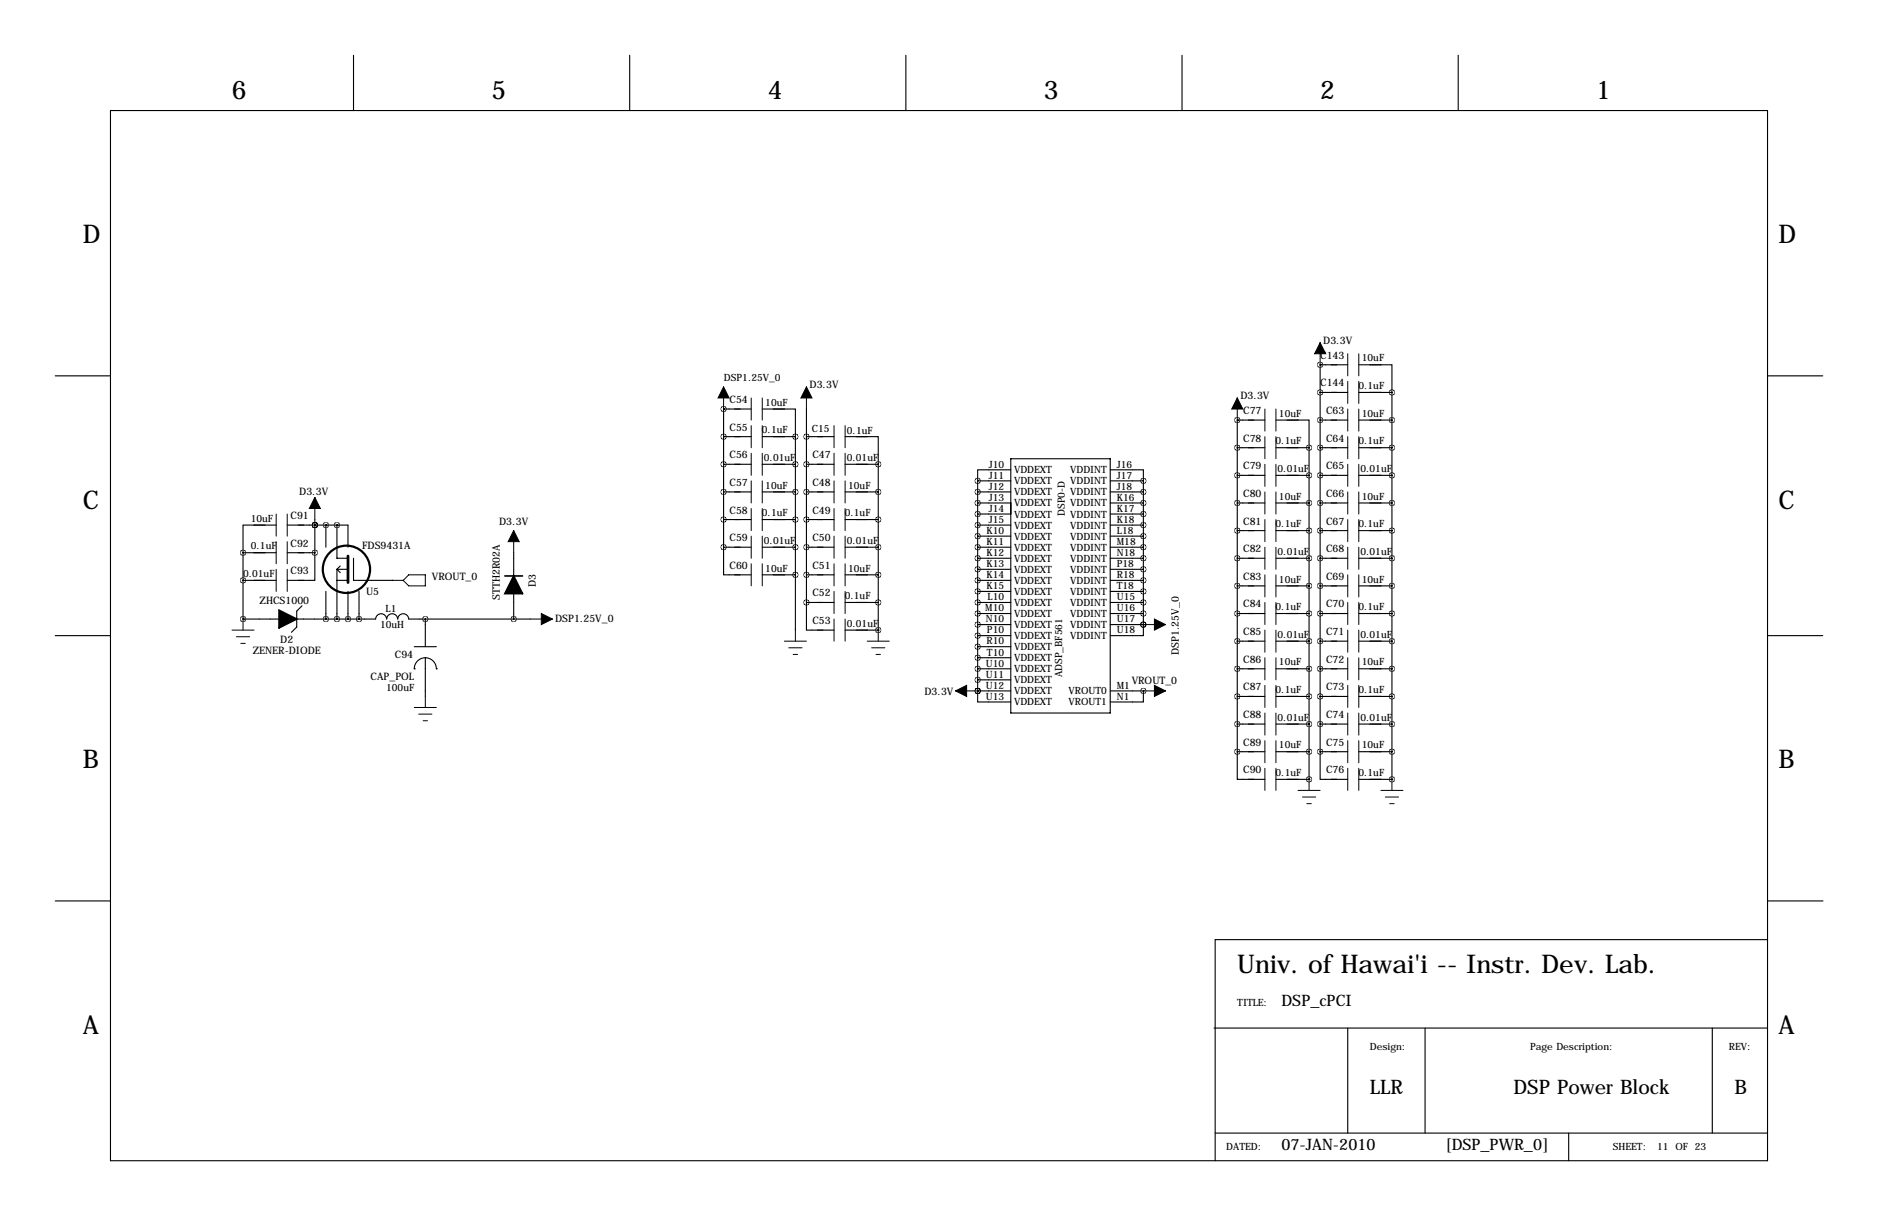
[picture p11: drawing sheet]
<svg xmlns="http://www.w3.org/2000/svg" width="432mm" height="279mm" viewBox="0 0 432 279" stroke-linecap="round" stroke-linejoin="round" font-family="sans-serif">
<g fill="none" stroke="#000" stroke-width=".25">
<path d="M81.3 12.7v12.7M144.8 12.7v12.7M208.3 12.7v12.7M271.8 12.7v12.7M335.3 12.7v12.7M25.4 25.4h381v241.3h-381zM12.7 86.4h12.7M166.4 94h.1M166.4 94h6.3M166.4 94v31.7M175.3 94h7.6v6.3M185.4 94v44.4"/>
<path d="M284.5 96.5h.1M284.5 96.5h6.3M284.5 96.5v76.2M293.4 96.5h7.6v6.4M303.5 83.8h.1M303.5 96.5h6.4M303.5 83.8h6.4M303.5 90.2h6.4M303.5 83.8v88.9M312.4 83.8h7.6v6.4M312.4 96.5h7.6M312.4 90.2h7.6"/>
<path d="M320 90.2v88.9M406.4 86.4h12.7M72.4 119.4v7.6M166.4 113h6.3M166.4 106.7h6.3M166.4 119.4h6.3M166.4 100.3h6.3M175.3 113h7.6M175.3 106.7h7.6M175.3 119.4h7.6M175.3 100.3h7.6M182.9 100.3v44.5"/>
<path d="M185.4 113h6.4M185.4 106.7h6.4M185.4 119.4h6.4M185.4 100.3h6.4M194.3 100.3h7.6v6.4M194.3 113h7.6M194.3 106.7h7.6M194.3 119.4h7.6M201.9 106.7v38.1M224.8 110.5h7.6M224.8 113h7.6M224.8 115.6h7.6"/>
<path d="M224.8 118.1h7.6M224.8 110.5v48.3M232.4 107.9h-7.6v2.6M232.4 105.4h22.9v58.4h-22.9zM255.3 107.9h7.6v2.6M255.3 110.5h7.6M255.3 113h7.6M255.3 115.6h7.6M255.3 118.1h7.6M262.9 110.5v33M284.5 115.6h6.3M284.5 102.9h6.3"/>
<path d="M284.5 109.2h6.3M293.4 115.6h7.6M293.4 102.9h7.6M293.4 109.2h7.6M301 102.9v76.2M303.5 115.6h6.4M303.5 102.9h6.4M303.5 109.2h6.4M312.4 115.6h7.6M312.4 102.9h7.6M312.4 109.2h7.6M55.9 133.3h7.6"/>
<path d="M55.9 127h7.6M55.9 127v15.2M63.5 120.7h-7.6v6.3M66 120.7h14v5M66 127h6.4M69.4 139.2l-1.2 1.2v3.7l-1.2 1.2M72.4 127v6.3h-6.4M72.4 120.7h.1M74.9 120.7h.1M74.9 120.7v5M74.9 135.9v6.3M77.5 125.7h.1"/>
<path d="M77.5 120.7h.1M77.5 120.7v7.6h2.5M77.5 130.8h2.5M77.5 133.3h2.5M77.5 130.8v11.4M77.5 130.8l.7 .8M78.2 130l-.7 .8M80 135.9v6.3M81.3 128.3v5h8.9M82.5 135.9v6.3M90.2 133.3h.1M118.1 127v5.3"/>
<path d="M118.1 136.4v5.8M166.4 125.7v6.4h6.3M166.4 125.7h6.3M175.3 125.7h7.6M175.3 132.1h7.6M185.4 138.4v6.4h6.4M185.4 125.7h6.4M185.4 138.4h6.4M185.4 132.1h6.4M194.3 125.7h7.6M194.3 138.4h7.6M194.3 132.1h7.6"/>
<path d="M224.8 120.7h7.6M224.8 123.2h7.6M224.8 125.7h7.6M224.8 128.3h7.6M224.8 130.8h7.6M224.8 133.3h7.6M224.8 135.9h7.6M224.8 138.4h7.6M255.3 120.7h7.6M255.3 123.2h7.6M255.3 125.7h7.6M255.3 128.3h7.6"/>
<path d="M255.3 130.8h7.6M255.3 133.3h7.6M255.3 135.9h7.6M255.3 138.4h7.6M284.5 128.3h6.3M284.5 121.9h6.3M284.5 134.6h6.3M293.4 128.3h7.6M293.4 121.9h7.6M293.4 134.6h7.6M303.5 128.3h6.4M303.5 121.9h6.4"/>
<path d="M303.5 134.6h6.4M312.4 128.3h7.6M312.4 121.9h7.6M312.4 134.6h7.6M12.7 146h12.7M55.9 142.2h.1M55.9 142.2h8.3M68.2 142.2h18.2M86.4 142.2a1.27 1.27 0 0 1 1.2-1.2 1.27 1.27 0 0 1 1.3 1.2M88.9 142.2a1.27 1.27 0 0 1 1.3-1.2 1.27 1.27 0 0 1 1.2 1.2M91.4 142.2a1.27 1.27 0 0 1 1.3-1.2 1.27 1.27 0 0 1 1.3 1.2h27.9M95.2 153.7h.1"/>
<path d="M95.2 148.6h5.1M97.8 151.1a2.54 2.54 0 0 0-2.6 2.6M97.8 151.1a2.54 2.54 0 0 1 2.5 2.6M97.8 142.2v6.4M97.8 151.1v8.9M100.3 153.7h.1M194.3 144.8h7.6M201.9 144.8h.1M224.8 158.8v2.5h7.6M224.8 158.8h.1M224.8 146h7.6M224.8 141h7.6"/>
<path d="M224.8 143.5h7.6M224.8 148.6h7.6M224.8 151.1h7.6M224.8 153.7h7.6M224.8 156.2h7.6M224.8 158.8h7.6M255.3 141h7.6M255.3 143.5h7.6M255.3 158.8h7.6M262.9 143.5v2.5h-7.6M262.9 143.5h.1M262.9 158.8v2.5h-7.6"/>
<path d="M262.9 158.8h.1M284.5 141h6.3M284.5 153.7h6.3M284.5 147.3h6.3M293.4 141h7.6M293.4 153.7h7.6M293.4 147.3h7.6M303.5 141h6.4M303.5 153.7h6.4M303.5 147.3h6.4M312.4 141h7.6M312.4 153.7h7.6"/>
<path d="M312.4 147.3h7.6M406.4 146h12.7M284.5 172.7v6.4h6.3M284.5 160h6.3M284.5 166.4h6.3M284.5 172.7h6.3M293.4 160h7.6M293.4 166.4h7.6M293.4 172.7h7.6M293.4 179.1h7.6M301 179.1h.1M303.5 172.7v6.4h6.4"/>
<path d="M303.5 160h6.4M303.5 166.4h6.4M303.5 172.7h6.4M312.4 160h7.6M312.4 166.4h7.6M312.4 172.7h7.6M312.4 179.1h7.6M320 179.1h.1M12.7 207h12.7M406.4 215.9h-127v50.8M406.5 207h12.7M279.1 236.2h127.3"/>
<path d="M309.9 236.2v24.1M327.7 236.2v24.1M393.7 236.2v24.1M279.4 260.3h127M360.7 260.3v6.4"/>
</g>
<g fill="none" stroke="#000" stroke-width=".23">
<path d="M303.5 78.7v5.1M166.4 88.9v5.1M172.7 91.4v5.1M172.7 97.8v5.1M175.3 91.4v5.1M175.3 97.8v5.1M185.4 88.9v5.1M191.8 97.8v5.1M194.3 97.8v5.1M284.5 91.4v5.1M290.8 94v5.1M293.4 94v5.1"/>
<path d="M309.9 81.3v5.1M309.9 87.6v5.1M309.9 94v5.1M312.4 81.3v5.1M312.4 87.6v5.1M312.4 94v5.1M63.5 118.1v5.1M66 118.1v5.1M72.4 114.3v5.1M172.7 104.1v5.1M172.7 110.5v5.1M172.7 116.8v5.1"/>
<path d="M175.3 104.1v5.1M175.3 110.5v5.1M175.3 116.8v5.1M191.8 104.1v5.1M191.8 110.5v5.1M191.8 116.8v5.1M194.3 104.1v5.1M194.3 110.5v5.1M194.3 116.8v5.1M290.8 100.3v5.1M290.8 106.7v5.1M290.8 113v5.1"/>
<path d="M290.8 119.4v5.1M293.4 100.3v5.1M293.4 106.7v5.1M293.4 113v5.1M293.4 119.4v5.1M309.9 100.3v5.1M309.9 106.7v5.1M309.9 113v5.1M309.9 119.4v5.1M312.4 100.3v5.1M312.4 106.7v5.1M312.4 113v5.1"/>
<path d="M312.4 119.4v5.1M63.5 124.5v5M63.5 130.8v5.1M66 124.5v5M66 130.8v5.1M90.2 133.3h2.5M94 132.1h3.8v2.5h-3.8l-1.3-1.3zM118.1 121.9v5.1M172.7 123.2v5.1M172.7 129.5v5.1M175.3 123.2v5.1M175.3 129.5v5.1"/>
<path d="M191.8 123.2v5.1M191.8 129.5v5.1M191.8 135.9v5.1M194.3 123.2v5.1M194.3 129.5v5.1M194.3 135.9v5.1M290.8 125.7v5.1M290.8 132.1v5.1M290.8 138.4v5.1M293.4 125.7v5.1M293.4 132.1v5.1M293.4 138.4v5.1"/>
<path d="M309.9 125.7v5.1M309.9 132.1v5.1M309.9 138.4v5.1M312.4 125.7v5.1M312.4 132.1v5.1M312.4 138.4v5.1M53.3 144.8h5.1M54.4 146.3h3M55.4 147.8h1M55.9 142.2v2.6M121.9 142.2h5.1M180.3 147.3h5.1"/>
<path d="M181.4 148.8h3M182.4 150.4h1M182.9 144.8v2.5M191.8 142.2v5.1M194.3 142.2v5.1M199.4 147.3h5.1M200.4 148.8h3.1M201.4 150.4h1M201.9 144.8v2.5M219.7 158.8h5.1M262.9 158.8h5.1M262.9 143.5h5.1"/>
<path d="M290.8 144.8v5.1M290.8 151.1v5.1M290.8 157.5v5.1M293.4 144.8v5.1M293.4 151.1v5.1M293.4 157.5v5.1M309.9 144.8v5.1M309.9 151.1v5.1M309.9 157.5v5.1M312.4 144.8v5.1M312.4 151.1v5.1M312.4 157.5v5.1"/>
<path d="M95.2 162.6h5.1M96.3 164.1h3M97.3 165.6h1M97.8 160v2.6M290.8 163.8v5.1M290.8 170.2v5.1M290.8 176.5v5.1M293.4 163.8v5.1M293.4 170.2v5.1M293.4 176.5v5.1M301 179.1v2.5M309.9 163.8v5.1"/>
<path d="M309.9 170.2v5.1M309.9 176.5v5.1M312.4 163.8v5.1M312.4 170.2v5.1M312.4 176.5v5.1M320 179.1v2.5M298.4 181.6h5.1M299.5 183.1h3M300.5 184.7h1M317.5 181.6h5.1M318.5 183.1h3.1M319.5 184.7h1"/>
</g>
<circle cx="79.7" cy="130.8" r="5.4" fill="none" stroke="#000" stroke-width=".51"/>
<path d="M80 127.8v6.1" fill="none" stroke="#000" stroke-width=".63"/>
<path d="M118.1 132.3l2 4.1h-4zM64.2 140.2l4 2-4 2.1z" fill="#000" stroke="#000" stroke-width=".38"/>
<path d="M116.1 132.3h4" fill="none" stroke="#000" stroke-width=".38"/>
<path d="M303.5 78.7l1.3 2.6h-2.5zM166.4 88.9l1.2 2.5h-2.5zM185.4 88.9l1.3 2.5h-2.6zM284.5 91.4l1.3 2.6h-2.6zM72.4 114.3l1.3 2.5h-2.6zM118.1 121.9l1.3 2.6h-2.6zM124.5 141l2.5 1.2-2.5 1.3zM219.7 158.8l2.5-1.3v2.5zM265.4 142.2l2.6 1.3-2.6 1.3zM265.4 157.5l2.6 1.3-2.6 1.2z" fill="#000" stroke="#000" stroke-width=".23"/>
<path d="M224.7 110.5a.05 .05 0 0 0 .1 0 .05 .05 0 0 0-.1 0zM224.7 113a.05 .05 0 0 0 .1 0 .05 .05 0 0 0-.1 0zM224.7 115.6a.05 .05 0 0 0 .1 0 .05 .05 0 0 0-.1 0zM224.7 118.1a.05 .05 0 0 0 .1 0 .05 .05 0 0 0-.1 0zM224.7 120.7a.05 .05 0 0 0 .1 0 .05 .05 0 0 0-.1 0zM224.7 123.2a.05 .05 0 0 0 .1 0 .05 .05 0 0 0-.1 0zM224.7 125.7a.05 .05 0 0 0 .1 0 .05 .05 0 0 0-.1 0zM224.7 128.3a.05 .05 0 0 0 .1 0 .05 .05 0 0 0-.1 0zM224.7 130.8a.05 .05 0 0 0 .1 0 .05 .05 0 0 0-.1 0zM224.7 133.4a.05 .05 0 0 0 .1 0 .05 .05 0 0 0-.1 0zM224.7 135.9a.05 .05 0 0 0 .1 0 .05 .05 0 0 0-.1 0zM224.7 138.4a.05 .05 0 0 0 .1 0 .05 .05 0 0 0-.1 0zM224.7 141a.05 .05 0 0 0 .1 0 .05 .05 0 0 0-.1 0zM224.7 143.5a.05 .05 0 0 0 .1 0 .05 .05 0 0 0-.1 0zM224.7 146.1a.05 .05 0 0 0 .1 0 .05 .05 0 0 0-.1 0zM224.7 148.6a.05 .05 0 0 0 .1 0 .05 .05 0 0 0-.1 0zM224.7 151.1a.05 .05 0 0 0 .1 0 .05 .05 0 0 0-.1 0zM224.7 153.7a.05 .05 0 0 0 .1 0 .05 .05 0 0 0-.1 0zM224.7 156.2a.05 .05 0 0 0 .1 0 .05 .05 0 0 0-.1 0zM224.7 158.8a.05 .05 0 0 0 .1 0 .05 .05 0 0 0-.1 0zM224.7 158.8a.05 .05 0 0 0 .1 0 .05 .05 0 0 0-.1 0zM262.8 143.5a.05 .05 0 0 0 .1 0 .05 .05 0 0 0-.1 0zM262.8 141a.05 .05 0 0 0 .1 0 .05 .05 0 0 0-.1 0zM262.8 138.4a.05 .05 0 0 0 .1 0 .05 .05 0 0 0-.1 0zM262.8 135.9a.05 .05 0 0 0 .1 0 .05 .05 0 0 0-.1 0zM262.8 133.4a.05 .05 0 0 0 .1 0 .05 .05 0 0 0-.1 0zM262.8 130.8a.05 .05 0 0 0 .1 0 .05 .05 0 0 0-.1 0zM262.8 128.3a.05 .05 0 0 0 .1 0 .05 .05 0 0 0-.1 0zM262.8 125.7a.05 .05 0 0 0 .1 0 .05 .05 0 0 0-.1 0zM262.8 123.2a.05 .05 0 0 0 .1 0 .05 .05 0 0 0-.1 0zM262.8 120.7a.05 .05 0 0 0 .1 0 .05 .05 0 0 0-.1 0zM262.8 118.1a.05 .05 0 0 0 .1 0 .05 .05 0 0 0-.1 0zM262.8 115.6a.05 .05 0 0 0 .1 0 .05 .05 0 0 0-.1 0zM262.8 113a.05 .05 0 0 0 .1 0 .05 .05 0 0 0-.1 0zM262.8 110.5a.05 .05 0 0 0 .1 0 .05 .05 0 0 0-.1 0zM262.8 143.5a.05 .05 0 0 0 .1 0 .05 .05 0 0 0-.1 0zM262.8 158.8a.05 .05 0 0 0 .1 0 .05 .05 0 0 0-.1 0zM201.9 106.7a.05 .05 0 0 0 .1 0 .05 .05 0 0 0-.1 0zM201.9 113a.05 .05 0 0 0 .1 0 .05 .05 0 0 0-.1 0zM201.9 119.4a.05 .05 0 0 0 .1 0 .05 .05 0 0 0-.1 0zM201.9 125.7a.05 .05 0 0 0 .1 0 .05 .05 0 0 0-.1 0zM201.9 132.1a.05 .05 0 0 0 .1 0 .05 .05 0 0 0-.1 0zM201.9 138.4a.05 .05 0 0 0 .1 0 .05 .05 0 0 0-.1 0zM201.9 144.8a.05 .05 0 0 0 .1 0 .05 .05 0 0 0-.1 0zM185.4 100.3a.05 .05 0 0 0 .1 0 .05 .05 0 0 0-.1 0zM185.4 106.7a.05 .05 0 0 0 .1 0 .05 .05 0 0 0-.1 0zM185.4 113a.05 .05 0 0 0 .1 0 .05 .05 0 0 0-.1 0zM185.4 119.4a.05 .05 0 0 0 .1 0 .05 .05 0 0 0-.1 0zM185.4 125.7a.05 .05 0 0 0 .1 0 .05 .05 0 0 0-.1 0zM185.4 132.1a.05 .05 0 0 0 .1 0 .05 .05 0 0 0-.1 0zM185.4 138.4a.05 .05 0 0 0 .1 0 .05 .05 0 0 0-.1 0zM182.8 100.3a.05 .05 0 0 0 .1 0 .05 .05 0 0 0-.1 0zM182.8 106.7a.05 .05 0 0 0 .1 0 .05 .05 0 0 0-.1 0zM182.8 113a.05 .05 0 0 0 .1 0 .05 .05 0 0 0-.1 0zM182.8 119.4a.05 .05 0 0 0 .1 0 .05 .05 0 0 0-.1 0zM182.8 125.7a.05 .05 0 0 0 .1 0 .05 .05 0 0 0-.1 0zM182.8 132.1a.05 .05 0 0 0 .1 0 .05 .05 0 0 0-.1 0zM166.3 100.3a.05 .05 0 0 0 .1 0 .05 .05 0 0 0-.1 0zM166.3 106.7a.05 .05 0 0 0 .1 0 .05 .05 0 0 0-.1 0zM166.3 113a.05 .05 0 0 0 .1 0 .05 .05 0 0 0-.1 0zM166.3 119.4a.05 .05 0 0 0 .1 0 .05 .05 0 0 0-.1 0zM166.3 125.7a.05 .05 0 0 0 .1 0 .05 .05 0 0 0-.1 0zM166.3 94a.05 .05 0 0 0 .1 0 .05 .05 0 0 0-.1 0zM320 102.9a.05 .05 0 0 0 .1 0 .05 .05 0 0 0-.1 0zM320 109.2a.05 .05 0 0 0 .1 0 .05 .05 0 0 0-.1 0zM320 115.6a.05 .05 0 0 0 .1 0 .05 .05 0 0 0-.1 0zM320 121.9a.05 .05 0 0 0 .1 0 .05 .05 0 0 0-.1 0zM320 128.3a.05 .05 0 0 0 .1 0 .05 .05 0 0 0-.1 0zM320 134.6a.05 .05 0 0 0 .1 0 .05 .05 0 0 0-.1 0zM320 141a.05 .05 0 0 0 .1 0 .05 .05 0 0 0-.1 0zM320 147.3a.05 .05 0 0 0 .1 0 .05 .05 0 0 0-.1 0zM320 153.7a.05 .05 0 0 0 .1 0 .05 .05 0 0 0-.1 0zM320 160a.05 .05 0 0 0 .1 0 .05 .05 0 0 0-.1 0zM320 166.4a.05 .05 0 0 0 .1 0 .05 .05 0 0 0-.1 0zM320 172.7a.05 .05 0 0 0 .1 0 .05 .05 0 0 0-.1 0zM303.5 172.7a.05 .05 0 0 0 .1 0 .05 .05 0 0 0-.1 0zM303.5 109.2a.05 .05 0 0 0 .1 0 .05 .05 0 0 0-.1 0zM303.5 115.6a.05 .05 0 0 0 .1 0 .05 .05 0 0 0-.1 0zM303.5 121.9a.05 .05 0 0 0 .1 0 .05 .05 0 0 0-.1 0zM303.5 128.3a.05 .05 0 0 0 .1 0 .05 .05 0 0 0-.1 0zM303.5 134.6a.05 .05 0 0 0 .1 0 .05 .05 0 0 0-.1 0zM303.5 141a.05 .05 0 0 0 .1 0 .05 .05 0 0 0-.1 0zM303.5 147.3a.05 .05 0 0 0 .1 0 .05 .05 0 0 0-.1 0zM303.5 153.7a.05 .05 0 0 0 .1 0 .05 .05 0 0 0-.1 0zM303.5 160a.05 .05 0 0 0 .1 0 .05 .05 0 0 0-.1 0zM303.5 166.4a.05 .05 0 0 0 .1 0 .05 .05 0 0 0-.1 0zM320 179.1a.05 .05 0 0 0 .1 0 .05 .05 0 0 0-.1 0zM300.9 102.9a.05 .05 0 0 0 .1 0 .05 .05 0 0 0-.1 0zM300.9 109.2a.05 .05 0 0 0 .1 0 .05 .05 0 0 0-.1 0zM300.9 115.6a.05 .05 0 0 0 .1 0 .05 .05 0 0 0-.1 0zM300.9 121.9a.05 .05 0 0 0 .1 0 .05 .05 0 0 0-.1 0zM300.9 128.3a.05 .05 0 0 0 .1 0 .05 .05 0 0 0-.1 0zM300.9 134.6a.05 .05 0 0 0 .1 0 .05 .05 0 0 0-.1 0zM300.9 141a.05 .05 0 0 0 .1 0 .05 .05 0 0 0-.1 0zM300.9 147.3a.05 .05 0 0 0 .1 0 .05 .05 0 0 0-.1 0zM300.9 153.7a.05 .05 0 0 0 .1 0 .05 .05 0 0 0-.1 0zM300.9 160a.05 .05 0 0 0 .1 0 .05 .05 0 0 0-.1 0zM300.9 166.4a.05 .05 0 0 0 .1 0 .05 .05 0 0 0-.1 0zM300.9 172.7a.05 .05 0 0 0 .1 0 .05 .05 0 0 0-.1 0zM284.4 172.7a.05 .05 0 0 0 .1 0 .05 .05 0 0 0-.1 0zM284.4 102.9a.05 .05 0 0 0 .1 0 .05 .05 0 0 0-.1 0zM284.4 109.2a.05 .05 0 0 0 .1 0 .05 .05 0 0 0-.1 0zM284.4 115.6a.05 .05 0 0 0 .1 0 .05 .05 0 0 0-.1 0zM284.4 121.9a.05 .05 0 0 0 .1 0 .05 .05 0 0 0-.1 0zM284.4 128.3a.05 .05 0 0 0 .1 0 .05 .05 0 0 0-.1 0zM284.4 134.6a.05 .05 0 0 0 .1 0 .05 .05 0 0 0-.1 0zM284.4 141a.05 .05 0 0 0 .1 0 .05 .05 0 0 0-.1 0zM284.4 147.3a.05 .05 0 0 0 .1 0 .05 .05 0 0 0-.1 0zM284.4 153.7a.05 .05 0 0 0 .1 0 .05 .05 0 0 0-.1 0zM284.4 160a.05 .05 0 0 0 .1 0 .05 .05 0 0 0-.1 0zM284.4 166.4a.05 .05 0 0 0 .1 0 .05 .05 0 0 0-.1 0zM300.9 179.1a.05 .05 0 0 0 .1 0 .05 .05 0 0 0-.1 0zM284.4 96.5a.05 .05 0 0 0 .1 0 .05 .05 0 0 0-.1 0zM55.8 127a.05 .05 0 0 0 .1 0 .05 .05 0 0 0-.1 0zM72.3 127a.05 .05 0 0 0 .1 0 .05 .05 0 0 0-.1 0zM72.3 120.7a.05 .05 0 0 0 .1 0 .05 .05 0 0 0-.1 0zM55.8 133.4a.05 .05 0 0 0 .1 0 .05 .05 0 0 0-.1 0zM72.3 120.7a.05 .05 0 0 0 .1 0 .05 .05 0 0 0-.1 0zM74.9 120.7a.05 .05 0 0 0 .1 0 .05 .05 0 0 0-.1 0zM77.4 120.7a.05 .05 0 0 0 .1 0 .05 .05 0 0 0-.1 0zM55.8 142.2a.05 .05 0 0 0 .1 0 .05 .05 0 0 0-.1 0zM74.9 142.2a.05 .05 0 0 0 .1 0 .05 .05 0 0 0-.1 0zM77.4 142.2a.05 .05 0 0 0 .1 0 .05 .05 0 0 0-.1 0zM80 142.2a.05 .05 0 0 0 .1 0 .05 .05 0 0 0-.1 0zM82.5 142.2a.05 .05 0 0 0 .1 0 .05 .05 0 0 0-.1 0zM97.7 142.2a.05 .05 0 0 0 .1 0 .05 .05 0 0 0-.1 0zM118.1 142.2a.05 .05 0 0 0 .1 0 .05 .05 0 0 0-.1 0zM303.5 83.8a.05 .05 0 0 0 .1 0 .05 .05 0 0 0-.1 0zM303.5 102.9a.05 .05 0 0 0 .1 0 .05 .05 0 0 0-.1 0zM303.5 90.2a.05 .05 0 0 0 .1 0 .05 .05 0 0 0-.1 0zM303.5 96.5a.05 .05 0 0 0 .1 0 .05 .05 0 0 0-.1 0zM320 90.2a.05 .05 0 0 0 .1 0 .05 .05 0 0 0-.1 0zM320 96.5a.05 .05 0 0 0 .1 0 .05 .05 0 0 0-.1 0z" fill="#000" stroke="#000" stroke-width="1.3"/>
<g font-size="5.9">
<text x="53.3" y="22.9">6</text>
<text x="113" y="22.9">5</text>
<text x="176.5" y="22.9">4</text>
<text x="240" y="22.9">3</text>
<text x="303.5" y="22.9">2</text>
<text x="367" y="22.9">1</text>
<text x="19" y="55.9">D</text>
<text x="408.9" y="55.9">D</text>
<text x="19" y="116.8">C</text>
<text x="408.9" y="116.8">C</text>
<text x="19" y="176.5">B</text>
<text x="408.9" y="176.5">B</text>
<text x="284.5" y="223.5">Univ. of Hawai'i -- Instr. Dev. Lab.</text>
<text x="19" y="237.5">A</text>
<text x="408.9" y="237.5">A</text>
</g>
<g font-size="4.6">
<text x="315" y="251.5">LLR</text>
<text x="348" y="251.5">DSP Power Block</text>
<text x="398.8" y="251.5">B</text>
</g>
<g font-size="3.6">
<text x="294.6" y="231.1">DSP_cPCI</text>
<text x="294.6" y="264.2">07-JAN-2010</text>
<text x="332.3" y="264.2">[DSP_PWR_0]</text>
</g>
<g font-size="2.4">
<text x="303.5" y="82.4">C143</text>
<text x="304.3" y="79">D3.3V</text>
<text x="186.2" y="89.2">D3.3V</text>
<text x="303.5" y="88.8">C144</text>
<text x="167.7" y="92.6">C54</text>
<text x="285.2" y="91.7">D3.3V</text>
<text x="285.9" y="95.1">C77</text>
<text x="304.9" y="95.1">C63</text>
<text x="167.7" y="98.9">C55</text>
<text x="285.9" y="101.5">C78</text>
<text x="304.9" y="101.5">C64</text>
<text x="167.7" y="105.3">C56</text>
<text x="186.8" y="105.3">C47</text>
<text x="285.9" y="107.8">C79</text>
<text x="304.9" y="107.8">C65</text>
<text x="68.8" y="113.8">D3.3V</text>
<text x="167.7" y="111.6">C57</text>
<text x="186.8" y="111.6">C48</text>
<text x="66.8" y="119.3">C91</text>
<text x="167.7" y="118">C58</text>
<text x="186.8" y="118">C49</text>
<text x="285.9" y="114.2">C80</text>
<text x="304.9" y="114.2">C66</text>
<text x="66.8" y="125.6">C92</text>
<text x="114.8" y="120.7">D3.3V</text>
<text x="167.7" y="124.3">C59</text>
<text x="186.8" y="124.3">C50</text>
<text x="285.9" y="120.5">C81</text>
<text x="304.9" y="120.5">C67</text>
<text x="66.8" y="132">C93</text>
<text x="83.3" y="126.2">FDS9431A</text>
<text x="167.7" y="130.7">C60</text>
<text x="186.8" y="130.7">C51</text>
<text x="285.9" y="126.9">C82</text>
<text x="304.9" y="126.9">C68</text>
<text x="84.2" y="136.8">U5</text>
<text x="99.3" y="133.3">VROUT_0</text>
<text x="114.9" y="137.9" transform="rotate(-90 114.9 137.9)">STTH2R02A</text>
<text x="123.2" y="134.9" transform="rotate(-90 123.2 134.9)">D3</text>
<text x="186.8" y="137">C52</text>
<text x="285.9" y="133.2">C83</text>
<text x="304.9" y="133.2">C69</text>
<text x="59.7" y="138.7">ZHCS1000</text>
<text x="127.6" y="143">DSP1.25V_0</text>
<text x="186.8" y="143.4">C53</text>
<text x="285.9" y="139.6">C84</text>
<text x="304.9" y="139.6">C70</text>
<text x="64.4" y="147.7">D2</text>
<text x="285.9" y="145.9">C85</text>
<text x="304.9" y="145.9">C71</text>
<text x="58.1" y="150.3">ZENER-DIODE</text>
<text x="90.8" y="151.1">C94</text>
<text x="271" y="150.5" transform="rotate(-90 271 150.5)">DSP1.25V_0</text>
<text x="285.9" y="152.3">C86</text>
<text x="304.9" y="152.3">C72</text>
<text x="85.2" y="156.3">CAP_POL</text>
<text x="212.6" y="159.8">D3.3V</text>
<text x="260.2" y="157.2">VROUT_0</text>
<text x="285.9" y="158.6">C87</text>
<text x="304.9" y="158.6">C73</text>
<text x="285.9" y="165">C88</text>
<text x="304.9" y="165">C74</text>
<text x="285.9" y="171.3">C89</text>
<text x="304.9" y="171.3">C75</text>
<text x="285.9" y="177.7">C90</text>
<text x="304.9" y="177.7">C76</text>
</g>
<g font-size="2.3">
<text x="313.1" y="83.1">10uF</text>
<text x="166.5" y="87.6">DSP1.25V_0</text>
<text x="312.3" y="89.4">0.1uF</text>
<text x="176" y="93.2">10uF</text>
<text x="294.1" y="95.8">10uF</text>
<text x="313.1" y="95.8">10uF</text>
<text x="175.2" y="99.6">0.1uF</text>
<text x="186.7" y="99.1">C15</text>
<text x="194.7" y="99.8">0.1uF</text>
<text x="175.6" y="105.9">0.01uF</text>
<text x="194.7" y="105.9">0.01uF</text>
<text x="227.3" y="107.4">J10</text>
<text x="256.8" y="107.4">J16</text>
<text x="293.3" y="102.1">0.1uF</text>
<text x="312.3" y="102.1">0.1uF</text>
<text x="176" y="112.3">10uF</text>
<text x="195" y="112.3">10uF</text>
<text x="227.3" y="110">J11</text>
<text x="227.3" y="112.5">J12</text>
<text x="233.2" y="108.8">VDDEXT</text>
<text x="233.2" y="111.3">VDDEXT</text>
<text x="233.2" y="113.8">VDDEXT</text>
<text x="246.1" y="108.8">VDDINT</text>
<text x="246.1" y="111.3">VDDINT</text>
<text x="246.1" y="113.8">VDDINT</text>
<text x="256.8" y="110">J17</text>
<text x="256.8" y="112.5">J18</text>
<text x="293.7" y="108.5">0.01uF</text>
<text x="312.8" y="108.5">0.01uF</text>
<text x="57.7" y="119.9">10uF</text>
<text x="175.2" y="118.6">0.1uF</text>
<text x="194.2" y="118.6">0.1uF</text>
<text x="227.3" y="115.1">J13</text>
<text x="227.3" y="117.6">J14</text>
<text x="233.2" y="116.4">VDDEXT</text>
<text x="233.2" y="118.9">VDDEXT</text>
<text x="244.9" y="118.6" transform="rotate(-90 244.9 118.6)">DSP0-D</text>
<text x="246.1" y="116.4">VDDINT</text>
<text x="246.1" y="118.9">VDDINT</text>
<text x="256.8" y="115.1">K16</text>
<text x="256.8" y="117.6">K17</text>
<text x="294.1" y="114.8">10uF</text>
<text x="313.1" y="114.8">10uF</text>
<text x="175.6" y="125">0.01uF</text>
<text x="194.7" y="125">0.01uF</text>
<text x="226.8" y="122.7">K10</text>
<text x="226.8" y="125.2">K11</text>
<text x="227.3" y="120.1">J15</text>
<text x="233.2" y="121.5">VDDEXT</text>
<text x="233.2" y="124">VDDEXT</text>
<text x="246.1" y="121.5">VDDINT</text>
<text x="246.1" y="124">VDDINT</text>
<text x="256.8" y="120.1">K18</text>
<text x="256.8" y="122.7">L18</text>
<text x="256.8" y="125.2">M18</text>
<text x="293.3" y="121.2">0.1uF</text>
<text x="312.3" y="121.2">0.1uF</text>
<text x="57.7" y="126.2">0.1uF</text>
<text x="176" y="131.3">10uF</text>
<text x="195" y="131.3">10uF</text>
<text x="226.8" y="127.8">K12</text>
<text x="226.8" y="130.3">K13</text>
<text x="233.2" y="126.5">VDDEXT</text>
<text x="233.2" y="129.1">VDDEXT</text>
<text x="233.2" y="131.6">VDDEXT</text>
<text x="246.1" y="126.5">VDDINT</text>
<text x="246.1" y="129.1">VDDINT</text>
<text x="246.1" y="131.6">VDDINT</text>
<text x="256.8" y="127.8">N18</text>
<text x="256.8" y="130.3">P18</text>
<text x="293.7" y="127.5">0.01uF</text>
<text x="312.8" y="127.5">0.01uF</text>
<text x="55.9" y="132.6">0.01uF</text>
<text x="194.2" y="137.7">0.1uF</text>
<text x="226.8" y="132.8">K14</text>
<text x="226.8" y="135.4">K15</text>
<text x="227.1" y="137.9">L10</text>
<text x="233.2" y="134.2">VDDEXT</text>
<text x="233.2" y="136.7">VDDEXT</text>
<text x="246.1" y="134.2">VDDINT</text>
<text x="246.1" y="136.7">VDDINT</text>
<text x="256.8" y="132.8">R18</text>
<text x="256.8" y="135.4">T18</text>
<text x="256.8" y="137.9">U15</text>
<text x="294.1" y="133.9">10uF</text>
<text x="313.1" y="133.9">10uF</text>
<text x="88.7" y="140.7">L1</text>
<text x="226.5" y="140.5">M10</text>
<text x="226.7" y="143">N10</text>
<text x="233.2" y="139.2">VDDEXT</text>
<text x="233.2" y="141.8">VDDEXT</text>
<text x="246.1" y="139.2">VDDINT</text>
<text x="246.1" y="141.8">VDDINT</text>
<text x="256.8" y="140.5">U16</text>
<text x="256.8" y="143">U17</text>
<text x="293.3" y="140.2">0.1uF</text>
<text x="312.3" y="140.2">0.1uF</text>
<text x="87.4" y="144.4">10uH</text>
<text x="194.7" y="144">0.01uF</text>
<text x="226.8" y="148.1">R10</text>
<text x="226.9" y="145.5">P10</text>
<text x="233.2" y="144.3">VDDEXT</text>
<text x="233.2" y="146.9">VDDEXT</text>
<text x="233.2" y="149.4">VDDEXT</text>
<text x="246.1" y="144.3">VDDINT</text>
<text x="246.1" y="146.9">VDDINT</text>
<text x="256.8" y="145.5">U18</text>
<text x="293.7" y="146.6">0.01uF</text>
<text x="312.8" y="146.6">0.01uF</text>
<text x="226.7" y="153.2">U10</text>
<text x="226.7" y="155.7">U11</text>
<text x="226.9" y="150.6">T10</text>
<text x="233.2" y="151.9">VDDEXT</text>
<text x="233.2" y="154.5">VDDEXT</text>
<text x="244.2" y="155.6" transform="rotate(-90 244.2 155.6)">ADSP_BF561</text>
<text x="294.1" y="152.9">10uF</text>
<text x="313.1" y="152.9">10uF</text>
<text x="88.8" y="158.8">100uF</text>
<text x="226.7" y="158.2">U12</text>
<text x="226.7" y="160.8">U13</text>
<text x="233.2" y="157">VDDEXT</text>
<text x="233.2" y="159.6">VDDEXT</text>
<text x="245.7" y="159.6">VROUT0</text>
<text x="256.8" y="158.2">M1</text>
<text x="256.8" y="160.8">N1</text>
<text x="293.3" y="159.3">0.1uF</text>
<text x="312.3" y="159.3">0.1uF</text>
<text x="233.2" y="162.1">VDDEXT</text>
<text x="245.7" y="162.1">VROUT1</text>
<text x="293.7" y="165.6">0.01uF</text>
<text x="312.8" y="165.6">0.01uF</text>
<text x="294.1" y="172">10uF</text>
<text x="313.1" y="172">10uF</text>
<text x="293.3" y="178.3">0.1uF</text>
<text x="312.3" y="178.3">0.1uF</text>
<text x="284.5" y="231.1">TITLE:</text>
<text x="315" y="241.3">Design:</text>
<text x="351.8" y="241.3">Page Description:</text>
<text x="397.5" y="241.3">REV:</text>
<text x="281.9" y="264.2">DATED:</text>
<text x="370.8" y="264.2">SHEET:</text>
<text x="381" y="264.2">11 OF 23</text>
</g>
</svg>
